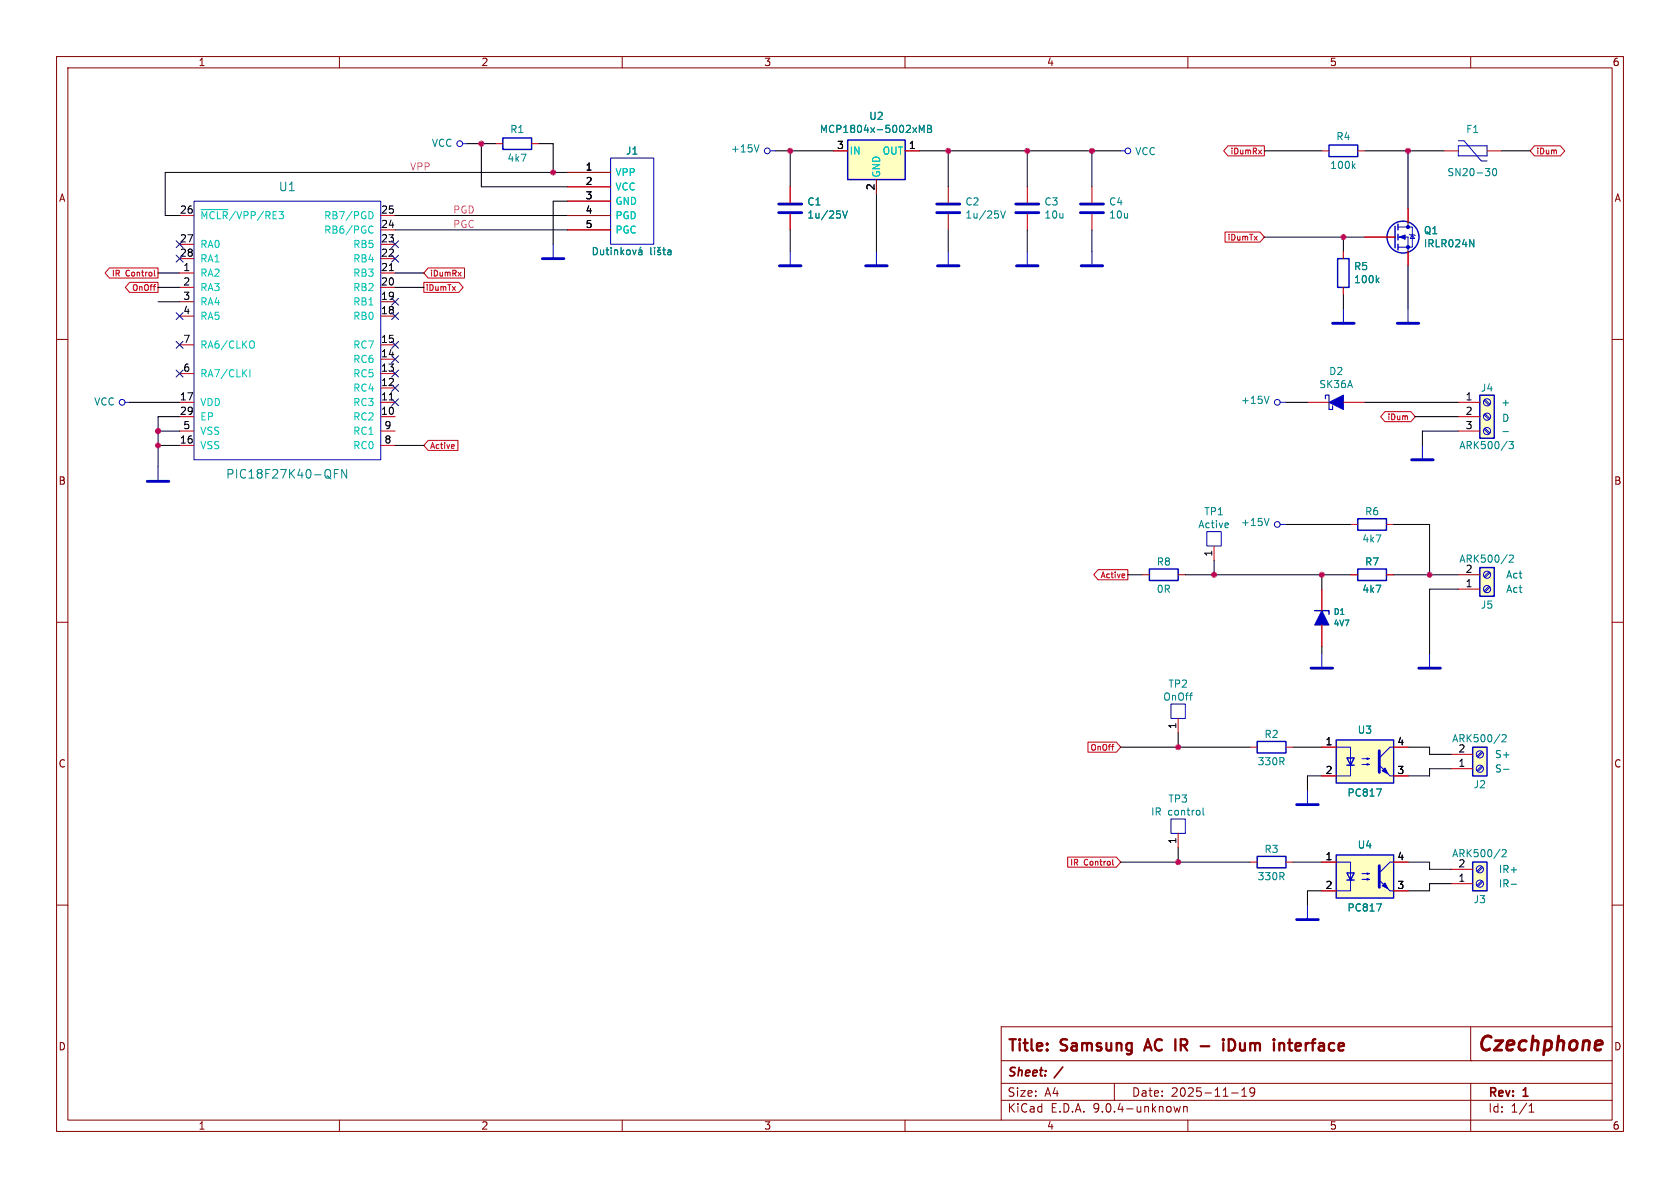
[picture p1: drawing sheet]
<svg xmlns="http://www.w3.org/2000/svg" width="297mm" height="210mm" viewBox="0 0 297 210" stroke-linecap="round" stroke-linejoin="round" font-family="sans-serif">
<g fill="none" stroke="#840000" stroke-width=".18">
<path d="M10 10h277v190h-277zM12 12h273v186h-273zM60 10v2M110 10v2M160 10v2M210 10v2M260 10v2M10 60h2M285 60h2M10 110h2M285 110h2M10 160h2"/>
<path d="M285 160h2M60 198v2M110 198v2M160 198v2M177 194.5h108M177 191.5h108M177 187.5h108M197 191.5v3M207.5 195.6l.3 1 .3-.7 .3 .7 .3-1M209.2 195.6v1M209.2 195.7l.3-.1 .3 .1 .1 .9M210 198v2"/>
<path d="M217.7 193.2h1.2M219.5 193.8h.9M219.5 192.7l.5-.4v1.5M221.8 192.9l-.3 .3h-.3l-.2-.3 .1-.5 .4-.1 .2 .1a.99 .99 0 0 1-.3 1.4h-.3M260 187.5h.1M260 181.5v6M260 191.5v8.5M270.3 196.6h.9M270.3 195.5l.4-.4v1.5M285 181.5h-108v16.5"/>
</g>
<path d="M202.5 185.1h.9M202.9 183.7l-.6 2M212.3 184.9h1.5M216.3 183.7v.2M216.3 184.4v1.3M216.3 183.7l-.1 .1 .1 .1M216.3 183.7l.1 .1-.1 .1M217.2 183.7a1.05 1.05 0 0 1 1.2 .7 1.05 1.05 0 0 1-.4 1.2l-.8 .1zM227.7 184.4h.8M228 183.7v1.7l.1 .2 .4 .1" fill="none" stroke="#840000" stroke-width=".4"/>
<path d="M283 184l.2 .1v.5l-1.2 .2" fill="none" stroke="#840000" stroke-width=".5"/>
<path d="M203.2 100.6h5.1v2h-5.1z" fill="none" stroke="#0000c2" stroke-width=".25"/>
<path d="M201.9 101.6h1.3M208.3 101.6h1.2" fill="none" stroke="#c20000" stroke-width=".18"/>
<path d="M154.9 44.5v2.5" fill="none" stroke="#0000c2" stroke-width=".18"/>
<path d="M153 47h3.8" fill="none" stroke="#0000c2" stroke-width=".51"/>
<path d="M149.9 24.8h10.1v7h-10.1z" fill="#ffffc2"/>
<g fill="none" stroke="#0000c2" stroke-width=".25">
<path d="M149.9 24.8h10.1v7h-10.1zM234.9 25.7h5.1v2h-5.1zM247.1 39.6v1M246.6 40v3.8M247.1 41.4v1M247.1 43.2v1M222.2 131.1h5.1v2h-5.1zM222.2 151.4h5.1v2h-5.1z"/>
<circle cx="248" cy="41.9" r="2.82"/>
</g>
<g fill="none" stroke="#c20000" stroke-width=".18">
<path d="M147.3 26.7h2.6M154.9 31.8v2.5M160 26.7h2.6M193 33v2.8M193 37.8v2.8M233.7 26.7h1.2M240 26.7h1.3M248.9 36.8v2.6M255.3 26.7h2.5M262.9 26.7h2.5M241.3 41.9h5.3M248.9 44.5v2.5"/>
<path d="M231.1 71.1h3.8M237.5 71.1h3.8M208.3 127v2.5M221 132.1h1.2M227.3 132.1h1.3M208.3 147.3v2.6M221 152.4h1.2M227.3 152.4h1.3"/>
</g>
<path d="M162.5 23.4v-1.3l.5 1 .4-1v1.3M164 22.1h.4l.2 .3-.2 .3 .2 .2 .1 .3-.2 .2h-.5zM164 22.7h.4M239.2 29.3l.4 .5M239.6 28.9l-.5 .5M262.6 29.8h.8l-.4 .5M263.3 30.3l.1 .2-.1 .5M264 29.9l.2-.1a.68 .68 0 0 1 .4 .6 .68 .68 0 0 1-.4 .7 .84 .84 0 0 1-.2-1.2zM259.8 42.4l.8 1.2v-1.2M224.4 70l-.5 1.3M212.7 142.8v1.1l.2 .2" fill="none" stroke="#008484" stroke-width=".18"/>
<g fill="none" stroke="#0000c2" stroke-width=".18">
<path d="M198.1 26.7h.8M248.9 39.4v.7M257.8 25.8h5.1v1.8h-5.1zM257.8 24.9h1l3.1 3.5h1M247.1 40.1h1.8M247.1 41.9h1.8v2.6M248.9 40.1h.8v3.6h-2.6M249.2 41.4l.1 .1h.8l.1 .2M249.7 41.5l.4 .7h-.8zM226.3 71.1h1M207 124.5h2.5v2.5h-2.5zM231.1 139.7v2.5"/>
<path d="M207 144.8h2.5v2.5h-2.5zM231.1 160v2.6"/>
<circle cx="199.4" cy="26.7" r=".51"/>
<circle cx="225.8" cy="71.1" r=".51"/>
</g>
<path d="M191 36.1h4.1M191 37.6h4.1M229.2 142.2h3.8M229.2 162.6h3.8" fill="none" stroke="#0000c2" stroke-width=".51"/>
<g fill="#0000c2" stroke="#0000c2" stroke-width=".18">
<path d="M247.4 41.9l1-.4v.8z"/>
<path d="M234.9 71.1l2.6-1.2v2.5z"/>
<circle cx="248.9" cy="40.1" r=".28"/>
<circle cx="248.9" cy="43.7" r=".28"/>
</g>
<path d="M234.3 70.5v-.6h.6v2.5h.7v-.6" fill="none" stroke="#0000c2" stroke-width=".2"/>
<path d="M236.2 151.1h10.2v7.7h-10.2z" fill="#ffffc2"/>
<path d="M236.2 151.1h10.2v7.7h-10.2zM238.1 154.3h1.3l-.6 1.3zM238.1 155.6h1.3" fill="none" stroke="#0000c2" stroke-width=".25"/>
<path d="M236.2 152.4h2.6v5.1h-2.6M240.8 154.4h1.3l-.4 .2v-.3l.4 .1M240.8 155.4h1.3l-.4 .2v-.3l.4 .1M245.7 157.5h.7M246.4 152.4h-.7l-1.9 1.9" fill="none" stroke="#0000c2" stroke-width=".18"/>
<path d="M243.8 153v3.8" fill="none" stroke="#0000c2" stroke-width=".51"/>
<g fill="#0000c2" stroke="#0000c2" stroke-width=".18">
<path d="M244.3 156.6l.6-.5 .5 1z"/>
<path d="M243.8 155.6l1.9 1.9z"/>
</g>
<path d="M233.7 152.4h2.5M233.7 157.5h2.5M246.4 152.4h2.5M246.4 157.5h2.5" fill="none" stroke="#c20000" stroke-width=".18"/>
<path d="M243.4 159.8h.8l-.5 1.2" fill="none" stroke="#008484" stroke-width=".18"/>
<path d="M260.3 152.4h2.6v5.1h-2.6z" fill="#ffffc2"/>
<path d="M260.3 152.4h2.6v5.1h-2.6z" fill="none" stroke="#0000c2" stroke-width=".25"/>
<g fill="none" stroke="#0000c2" stroke-width=".18">
<path d="M34.3 35.6h33v45.7h-33zM248.9 54.6v2.6M22.1 71.1h.8M251.5 78.7v2.6M27.9 82.6v2.5M262 155.7l-.9 .8M262 153.2l-.9 .8M262.1 155.9l-.8 .8M262.1 153.3l-.8 .9"/>
<circle cx="21.6" cy="71.1" r=".51"/>
<circle cx="261.6" cy="153.7" r=".63"/>
<circle cx="261.6" cy="156.2" r=".63"/>
</g>
<g fill="none" stroke="#c20000" stroke-width=".18">
<path d="M31.7 38.1h2.6M67.3 38.1h2.5M31.7 43.2h2.6M31.7 45.7h2.6M31.7 48.3h2.6M31.7 50.8h2.6M31.7 53.3h2.6M31.7 55.9h2.6M67.3 43.2h2.5M67.3 45.7h2.5M67.3 48.3h2.5M67.3 50.8h2.5"/>
<path d="M67.3 53.3h2.5M67.3 55.9h2.5M67.3 40.6h2.5M31.7 61h2.6M31.7 66h2.6M31.7 71.1h2.6M31.7 73.7h2.6M31.7 76.2h2.6M31.7 78.7h2.6M67.3 61h2.5M67.3 66h2.5M67.3 71.1h2.5"/>
<path d="M67.3 73.7h2.5M67.3 76.2h2.5M67.3 78.7h2.5M67.3 63.5h2.5M67.3 68.6h2.5M256.5 156.2h3.8M256.5 153.7h3.8"/>
</g>
<path d="M59.1 83.7h.5M59.8 83h-.7v1.5M61.3 83v1.5l-.9-1.5v1.5M265.6 150.3l.4-.1 .3 .3-.8 1h.8" fill="none" stroke="#008484" stroke-width=".18"/>
<path d="M247 57.2h3.8M26 85.1h3.8M249.6 81.3h3.8" fill="none" stroke="#0000c2" stroke-width=".51"/>
<path d="M35.5 37.1h4.8M65.2 37.4a.64 .64 0 0 1 .8 .6 .64 .64 0 0 1-.8 .7M65.4 40l.3-.1 .3 .2M66 41.1l-.3 .1h-.3M43.1 65.9l.5 .7M43.6 65.3l-.7 .8M44.2 65.3v1.3M44.4 60.3a.43 .43 0 0 1 .6 .4v.4a.43 .43 0 0 1-.6 .4" fill="none" stroke="#00c2c2" stroke-width=".18"/>
<path d="M68.8 47.8h.7M68.8 70.7h.7" fill="none" stroke="#000" stroke-width=".18"/>
<path d="M261.6 69.9h2.6v7.6h-2.6z" fill="#ffffc2"/>
<path d="M88.9 24.4h5.1v2h-5.1zM236.5 45.7h2v5.1h-2zM261.6 69.9h2.6v7.6h-2.6zM240 100.6h5.1v2h-5.1z" fill="none" stroke="#0000c2" stroke-width=".25"/>
<g fill="none" stroke="#0000c2" stroke-width=".18">
<path d="M81.8 25.4h.7M136.1 26.7h1.1M139.7 44.5v2.5M167.6 44.5v2.5M181.6 44.5v2.5M193 44.5v2.5M237.5 54.6v2.6M262.4 70.8l.8 .8M262.4 73.3l.8 .9M262.4 75.9l.8 .8M262.5 70.6l.9 .9M262.5 73.2l.9 .8"/>
<path d="M262.5 75.7l.9 .8M252.7 115.6v2.5"/>
<circle cx="81.3" cy="25.4" r=".51"/>
<circle cx="135.6" cy="26.7" r=".51"/>
<circle cx="262.9" cy="71.1" r=".63"/>
<circle cx="262.9" cy="76.2" r=".63"/>
<circle cx="262.9" cy="73.7" r=".63"/>
</g>
<g fill="none" stroke="#c20000" stroke-width=".18">
<path d="M87.6 25.4h1.3M94 25.4h1.2M139.7 33v2.8M139.7 37.8v2.8M167.6 33v2.8M167.6 37.8v2.8M181.6 33v2.8M181.6 37.8v2.8M237.5 44.5v1.2M237.5 50.8v1.3M257.8 71.1h3.8M257.8 73.7h3.8"/>
<path d="M257.8 76.2h3.8M238.8 101.6h1.2M245.1 101.6h1.3"/>
</g>
<path d="M134.2 25.6l-.4 1.3M149 37.3l.4 1.3 .4-1.3M176.9 37.3l.4 1.3 .4-1.3M243.4 49.5l.4 .5M243.8 49.1l-.5 .5M266.8 78h.7l-.4 .5 .4 .2v.5l-.2 .1-.5-.1" fill="none" stroke="#008484" stroke-width=".18"/>
<path d="M137.7 36.1h4M137.7 37.6h4M165.6 36.1h4.1M165.6 37.6h4.1M179.6 36.1h4M179.6 37.6h4M137.8 47h3.8M165.7 47h3.8M179.7 47h3.8M191.1 47h3.8M235.6 57.2h3.8M250.8 118.1h3.8" fill="none" stroke="#0000c2" stroke-width=".51"/>
<path d="M261.6 100.3h2.6v5.1h-2.6z" fill="#ffffc2"/>
<path d="M261.6 100.3h2.6v5.1h-2.6z" fill="none" stroke="#0000c2" stroke-width=".25"/>
<g fill="none" stroke="#0000c2" stroke-width=".18">
<path d="M107.9 27.9h7.7v15.3h-7.7zM97.8 43.2v2.5M263.2 103.6l-.8 .9M263.2 101.1l-.8 .8M263.4 103.8l-.9 .8M263.4 101.3l-.9 .8"/>
<circle cx="262.9" cy="101.6" r=".63"/>
<circle cx="262.9" cy="104.1" r=".63"/>
</g>
<path d="M100.3 30.5h7.6M100.3 33h7.6M100.3 35.6h7.6M100.3 38.1h7.6M100.3 40.6h7.6M257.8 104.1h3.8M257.8 101.6h3.8" fill="none" stroke="#c20000" stroke-width=".18"/>
<g fill="none" stroke="#008484" stroke-width=".18">
<path d="M104.9 43.8a.64 .64 0 0 1 .7 .6 .64 .64 0 0 1-.7 .6zM106.2 44.2v.8h.3l.2-.1M106.7 44.2v.8M107.1 44.2h.5M107.3 43.8v1l.3 .2M108 43.8v.1M108 44.2v.8M108.6 44.3l.2-.1h.3l.1 .8M108.6 44.2v.8M109.8 43.8v1.2M109.9 44.5l.4 .5M110.3 44.2l-.5 .5"/>
<path d="M110.8 44.3l.2-.1 .4 .1v.5l-.1 .2h-.3l-.2-.1zM111.9 44.2l.3 .8 .3-.8M112.9 44.2h.5l.1 .8M113.3 43.7l-.2 .2M113.5 44.5h-.4l-.2 .2 .2 .3h.4M115.1 43.8v1l.1 .2M115.7 43.8v.1M115.7 44.2v.8M116.3 43.7l.2 .2 .2-.2M116.7 44.2h-.3l-.1 .2v.1l.4 .2v.3h-.4M117.2 44.2h.5M117.4 43.8v1l.3 .2"/>
<path d="M118.1 44.2h.5v.8M118.6 44.5h-.4l-.2 .2 .2 .3h.4M266.8 98.2l.5-.1 .2 .4-.7 .9h.7"/>
</g>
<path d="M95.9 45.7h3.8" fill="none" stroke="#0000c2" stroke-width=".51"/>
<path d="M260.3 132.1h2.6v5.1h-2.6z" fill="#ffffc2"/>
<path d="M260.3 132.1h2.6v5.1h-2.6z" fill="none" stroke="#0000c2" stroke-width=".25"/>
<g fill="none" stroke="#0000c2" stroke-width=".18">
<path d="M262 135.4l-.9 .8M262 132.8l-.9 .9M262.1 135.6l-.8 .8M262.1 133l-.8 .9"/>
<circle cx="261.6" cy="135.9" r=".63"/>
<circle cx="261.6" cy="133.3" r=".63"/>
</g>
<path d="M256.5 135.9h3.8M256.5 133.4h3.8" fill="none" stroke="#c20000" stroke-width=".18"/>
<path d="M265.6 130l.4-.1 .3 .3-.8 .9h.8" fill="none" stroke="#008484" stroke-width=".18"/>
<path d="M236.2 130.8h10.2v7.6h-10.2z" fill="#ffffc2"/>
<path d="M240 91.7h5.1v2h-5.1zM232.4 108h2.5v.6M236.2 130.8h10.2v7.6h-10.2zM238.1 134h1.3l-.6 1.3zM238.1 135.3h1.3" fill="none" stroke="#0000c2" stroke-width=".25"/>
<g fill="none" stroke="#0000c2" stroke-width=".18">
<path d="M213.4 94h2.5v2.5h-2.5zM226.3 92.7h1M233.7 115.6v2.5M236.2 132.1h2.6v5.1h-2.6M240.8 134.1h1.3l-.4 .1v-.2l.4 .1M240.8 135.1h1.3l-.4 .2v-.3l.4 .1M245.7 137.2h.7M246.4 132.1h-.7l-1.9 1.9"/>
<circle cx="225.8" cy="92.7" r=".51"/>
</g>
<path d="M231.8 118.1h3.8M243.8 132.7v3.8" fill="none" stroke="#0000c2" stroke-width=".51"/>
<g fill="#0000c2" stroke="#0000c2" stroke-width=".18">
<path d="M244.3 136.3l.6-.5 .5 1z"/>
<path d="M243.8 135.3l1.9 1.9z"/>
<path d="M233.7 108l1.2 2.5h-2.5z"/>
</g>
<g fill="none" stroke="#c20000" stroke-width=".18">
<path d="M100.3 30.5h7.6M100.3 33h7.6M100.3 35.6h7.6M100.3 38.1h7.6M139.7 33v2.8M139.7 37.8v2.8M147.3 26.7h2.6M154.9 31.8v2.5M160 26.7h2.6M217.1 25.8h6.4v1.8h-6.4l-.8-.9zM222.5 26.5l.5 .7M223 26.5l-.5 .7"/>
<path d="M248.9 36.8v2.6M271.3 25.8h4.6l.7 .9-.7 .9h-4.6l-.8-.9zM19.3 47.4h8.6v1.7h-8.6l-.7-.8zM22.9 49.9h5v1.8h-5l-.7-.9zM27.1 50.7h.4M27.3 47.8v.8l.1 .2M27.4 50.3h.1M74.9 49.9h6.2l.8 .9-.8 .9h-6.2zM75.7 47.4h6.4v1.7h-6.4l-.8-.8zM81 48.1l.5 .7M81.5 48.1l-.5 .7M100.3 40.6h7.6"/>
<path d="M216.6 41h6.2l.7 .9-.7 .9h-6.2zM221.7 41.8l.6 .6M222.3 41.8l-.6 .6M237.5 44.5v1.2M237.5 50.8v1.3M241.3 41.9h5.3M248.9 44.5v2.5M75.7 77.9h5.3v1.7h-5.3l-.8-.9zM80.2 78.6l.1 .2-.5 .1M80.3 79.2l-.1 .1M244.8 72.8h4.6l.8 .9-.8 .8h-4.6l-.7-.8zM214.6 96.5v2.6"/>
<path d="M238.8 92.7h1.2M245.1 92.7h1.3M194.1 100.7h5.3v1.8h-5.3l-.7-.9zM198.7 101.5l.1 .2-.4 .1M198.8 102.1h-.1M233.7 104.1v3.9M233.7 110.5v3.8M238.8 101.6h1.2M245.1 101.6h1.3M192.3 131.2h5.1l.7 .9-.7 .9h-5.1zM196.5 131.9h.4M196.8 131.6h.1"/>
<path d="M233.7 132.1h2.5M233.7 137.2h2.5M246.4 132.1h2.5M246.4 137.2h2.5M188.8 151.5h8.6l.7 .9-.7 .9h-8.6zM196.7 151.9v.9l.2 .1M233.7 152.4h2.5M233.7 157.5h2.5M246.4 152.4h2.5M246.4 157.5h2.5"/>
</g>
<g fill="none" stroke="#008484" stroke-width=".18">
<path d="M149 37.3l.4 1.3 .4-1.3M162.5 23.4v-1.3l.5 1 .4-1v1.3M164 22.1h.4l.2 .3-.2 .3 .2 .2 .1 .3-.2 .2h-.5zM164 22.7h.4M104.9 43.8a.64 .64 0 0 1 .7 .6 .64 .64 0 0 1-.7 .6zM106.2 44.2v.8h.3l.2-.1M106.7 44.2v.8M107.1 44.2h.5M107.3 43.8v1l.3 .2M108 43.8v.1M108 44.2v.8M108.6 44.3l.2-.1h.3l.1 .8"/>
<path d="M108.6 44.2v.8M109.8 43.8v1.2M109.9 44.5l.4 .5M110.3 44.2l-.5 .5M110.8 44.3l.2-.1 .4 .1v.5l-.1 .2h-.3l-.2-.1zM111.9 44.2l.3 .8 .3-.8M112.9 44.2h.5l.1 .8M113.3 43.7l-.2 .2M113.5 44.5h-.4l-.2 .2 .2 .3h.4M115.1 43.8v1l.1 .2M115.7 43.8v.1M115.7 44.2v.8"/>
<path d="M116.3 43.7l.2 .2 .2-.2M116.7 44.2h-.3l-.1 .2v.1l.4 .2v.3h-.4M117.2 44.2h.5M117.4 43.8v1l.3 .2M118.1 44.2h.5v.8M118.6 44.5h-.4l-.2 .2 .2 .3h.4M243.4 49.5l.4 .5M243.8 49.1l-.5 .5M259.8 42.4l.8 1.2v-1.2M217.1 92.5l.1 .2-.6 .2M224.4 91.6l-.5 1.3M243.4 139.5h.8l-.5 1.2"/>
<path d="M243.4 159.8h.8l-.5 1.2"/>
</g>
<g fill="none" stroke="#000" stroke-width=".18">
<path d="M69.8 38.1h30.5M82.5 25.4h5.1M85.1 25.4v7.6h15.2M95.2 25.4h2.6v5.1M100.3 30.5h-71.1v7.6h2.5M100.3 35.6h-2.5v7.6M137.2 26.7h10.1M139.7 26.7v6.3M154.9 34.3v10.2M162.6 26.7h35.5M167.6 26.7v6.3M181.6 26.7v6.3"/>
<path d="M193 26.7v6.3M223.5 26.7h10.2M241.3 26.7h14M248.9 26.7v10.1M265.4 26.7h5.1M27.9 53.3h3.8M27.9 50.8h3.8M27.9 48.3h3.8M69.8 50.8h5.1M69.8 48.3h5.1M69.8 40.6h30.5M139.7 40.6v3.9"/>
<path d="M167.6 40.6v3.9M181.6 40.6v3.9M193 40.6v3.9M223.5 41.9h17.8M237.5 41.9v2.6M237.5 52.1v2.5M248.9 47v7.6M22.9 71.1h8.8M27.9 76.2h3.8M27.9 78.7h3.8M31.7 73.7h-3.8v8.9M69.8 78.7h5.1"/>
<path d="M227.3 71.1h3.8M241.3 71.1h16.5M250.2 73.7h7.6M257.8 76.2h-6.3v2.5M214.6 99.1v2.5M227.3 92.7h11.5M246.4 92.7h6.3v8.9M199.4 101.6h2.5M209.5 101.6h29.3M233.7 101.6v2.5M233.7 114.3v1.3M246.4 101.6h11.4"/>
<path d="M257.8 104.1h-5.1v11.5M198.1 132.1h22.9M208.3 129.5v2.6M228.6 132.1h5.1M233.7 137.2h-2.6v2.5M248.9 132.1h3.8v1.3h3.8M256.5 135.9h-3.8v1.3h-3.8M198.1 152.4h22.9M208.3 149.9v2.5M228.6 152.4h5.1M233.7 157.5h-2.6v2.5M248.9 152.4h3.8v1.3h3.8"/>
<path d="M256.5 156.2h-3.8v1.3h-3.8"/>
</g>
<g fill="none" stroke="#000084" stroke-width=".18">
<path d="M31.1 42.6l1.3 1.2M31.1 55.3l1.3 1.2M31.1 45.1l1.3 1.2M32.4 42.6l-1.3 1.2M32.4 55.3l-1.3 1.2M32.4 45.1l-1.3 1.2M69.2 42.6l1.3 1.2M69.2 55.3l1.3 1.2M69.2 45.1l1.3 1.2M69.2 52.7l1.3 1.2M70.5 42.6l-1.3 1.2M70.5 55.3l-1.3 1.2"/>
<path d="M70.5 45.1l-1.3 1.2M70.5 52.7l-1.3 1.2M31.1 60.4l1.3 1.2M31.1 65.4l1.3 1.2M32.4 60.4l-1.3 1.2M32.4 65.4l-1.3 1.2M69.2 70.5l1.3 1.2M69.2 68l1.3 1.2M69.2 60.4l1.3 1.2M69.2 65.4l1.3 1.2M69.2 62.9l1.3 1.2M70.5 70.5l-1.3 1.2"/>
<path d="M70.5 68l-1.3 1.2M70.5 60.4l-1.3 1.2M70.5 65.4l-1.3 1.2M70.5 62.9l-1.3 1.2"/>
</g>
<path d="M265.7 76.3h1M265.8 136h1M267.2 156.3h.9" fill="none" stroke="#00c200" stroke-width=".18"/>
<g fill="#c200c2" stroke="#c200c2" stroke-width=".18">
<circle cx="97.8" cy="30.5" r=".46"/>
<circle cx="85.1" cy="25.4" r=".46"/>
<circle cx="208.3" cy="152.4" r=".46"/>
<circle cx="208.3" cy="132.1" r=".46"/>
<circle cx="214.6" cy="101.6" r=".46"/>
<circle cx="193" cy="26.7" r=".46"/>
<circle cx="167.6" cy="26.7" r=".46"/>
<circle cx="139.7" cy="26.7" r=".46"/>
<circle cx="181.6" cy="26.7" r=".46"/>
<circle cx="27.9" cy="76.2" r=".46"/>
<circle cx="27.9" cy="78.7" r=".46"/>
<circle cx="248.9" cy="26.7" r=".46"/>
<circle cx="237.5" cy="41.9" r=".46"/>
<circle cx="252.7" cy="101.6" r=".46"/>
<circle cx="233.7" cy="101.6" r=".46"/>
</g>
<text font-size="3.5" fill="#840000" x="261" y="186.5">Czechphone</text>
<g font-size="2.8" fill="#840000">
<text x="178" y="186.4">Title:</text>
<text x="187.7" y="186.4">Samsung</text>
<text x="203.4" y="186.4">AC</text>
<text x="209.4" y="186.4">IR</text>
<text x="219.5" y="186.4">iDum</text>
<text x="229.3" y="186.4">interface</text>
</g>
<g font-size="2.1" fill="#008484">
<text x="49.2" y="34">U1</text>
<text x="39.9" y="84.8">PIC18F27K40-QFN</text>
</g>
<g font-size="2.1" fill="#840000">
<text x="178" y="190.7">Sheet:</text>
<text x="186.7" y="190.7">/</text>
<text x="178" y="196.9">KiCad</text>
<text x="178" y="194.1">Size:</text>
<text x="184.7" y="194.1">A4</text>
<text x="185.7" y="196.9">E.D.A.</text>
<text x="193.3" y="196.9">9.0.4-unknown</text>
<text x="200" y="194.1">Date:</text>
<text x="207" y="194.1">2025-11-19</text>
<text x="263" y="194.3">Rev:</text>
<text x="263" y="196.9">Id:</text>
<text x="267.1" y="196.9">1/1</text>
<text x="269.4" y="194.3">1</text>
</g>
<g font-size="1.8" fill="#840000">
<text x="35" y="11.9">1</text>
<text x="85" y="11.9">2</text>
<text x="135" y="11.9">3</text>
<text x="185" y="11.9">4</text>
<text x="235" y="11.9">5</text>
<text x="285" y="11.9">6</text>
<text x="10.3" y="35.9">A</text>
<text x="285.3" y="35.9">A</text>
<text x="10.3" y="85.9">B</text>
<text x="285.3" y="85.9">B</text>
<text x="10.3" y="135.9">C</text>
<text x="285.3" y="135.9">C</text>
<text x="10.3" y="185.9">D</text>
<text x="285.3" y="185.9">D</text>
<text x="35" y="199.9">1</text>
<text x="85" y="199.9">2</text>
<text x="135" y="199.9">3</text>
<text x="185" y="199.9">4</text>
<text x="235" y="199.9">5</text>
<text x="285" y="199.9">6</text>
</g>
<g font-size="1.8" fill="#008484">
<text x="90.1" y="23.7">R1</text>
<text x="144.8" y="23.7">MCP1804x-5002xMB</text>
<text x="153.6" y="21.4">U2</text>
<text x="259.1" y="23.7">F1</text>
<text x="76.2" y="26.2">VCC</text>
<text x="89.6" y="28.8">4k7</text>
<text x="110.6" y="27.5">J1</text>
<text x="129.1" y="27.2">+15V</text>
<text x="200.6" y="27.6">VCC</text>
<text x="236.1" y="25">R4</text>
<text x="235.1" y="30.1">100k</text>
<text x="255.8" y="31.3">SN20-30</text>
<text x="142.6" y="36.5">C1</text>
<text x="142.6" y="38.8">1u/25V</text>
<text x="170.6" y="36.5">C2</text>
<text x="170.6" y="38.8">1u/25V</text>
<text x="184.5" y="36.5">C3</text>
<text x="184.5" y="38.8">10u</text>
<text x="196" y="36.5">C4</text>
<text x="196" y="38.8">10u</text>
<text x="251.6" y="41.6">Q1</text>
<text x="239.3" y="48">R5</text>
<text x="251.6" y="43.9">IRLR024N</text>
<text x="239.3" y="50.3">100k</text>
<text x="16.6" y="71.9">VCC</text>
<text x="219.3" y="71.6">+15V</text>
<text x="233.1" y="68.8">SK36A</text>
<text x="234.9" y="66.5">D2</text>
<text x="261.7" y="69.4">J4</text>
<text x="257.9" y="79.6">ARK500/3</text>
<text x="211.7" y="93.6">Active</text>
<text x="212.8" y="91.3">TP1</text>
<text x="219.3" y="93.2">+15V</text>
<text x="241.2" y="91.3">R6</text>
<text x="204.4" y="100.2">R8</text>
<text x="240.7" y="96.1">4k7</text>
<text x="241.2" y="100.2">R7</text>
<text x="257.9" y="99.7">ARK500/2</text>
<text x="204.4" y="105">0R</text>
<text x="240.7" y="105">4k7</text>
<text x="261.7" y="107.8">J5</text>
<text x="205.5" y="124.1">OnOff</text>
<text x="206.5" y="121.8">TP2</text>
<text x="223.4" y="130.7">R2</text>
<text x="239.9" y="129.9">U3</text>
<text x="256.6" y="131.4">ARK500/2</text>
<text x="222.2" y="135.5">330R</text>
<text x="206.5" y="142.1">TP3</text>
<text x="238.1" y="141">PC817</text>
<text x="260.4" y="139.5">J2</text>
<text x="203.4" y="144.4">IR</text>
<text x="206.4" y="144.4">control</text>
<text x="222.2" y="155.8">330R</text>
<text x="223.4" y="151">R3</text>
<text x="239.9" y="150.2">U4</text>
<text x="256.6" y="151.7">ARK500/2</text>
<text x="238.1" y="161.3">PC817</text>
<text x="260.4" y="159.9">J3</text>
</g>
<g font-size="1.8">
<text x="147.9" y="26.4">3</text>
<text x="160.6" y="26.4">1</text>
<text x="154.7" y="33.7" transform="rotate(-90 154.7 33.7)">2</text>
<text x="31.7" y="37.8">26</text>
<text x="67.3" y="37.8">25</text>
<text x="67.3" y="40.4">24</text>
<text x="31.7" y="42.9">27</text>
<text x="31.7" y="45.5">28</text>
<text x="67.3" y="42.9">23</text>
<text x="67.3" y="45.5">22</text>
<text x="32.3" y="48">1</text>
<text x="32.3" y="50.5">2</text>
<text x="32.3" y="53.1">3</text>
<text x="67.3" y="48">21</text>
<text x="67.3" y="50.5">20</text>
<text x="67.3" y="53.1">19</text>
<text x="32.3" y="55.6">4</text>
<text x="67.3" y="55.6">18</text>
<text x="32.3" y="60.7">7</text>
<text x="32.3" y="65.8">6</text>
<text x="67.3" y="60.7">15</text>
<text x="67.3" y="63.2">14</text>
<text x="67.3" y="65.8">13</text>
<text x="31.7" y="70.9">17</text>
<text x="67.3" y="68.3">12</text>
<text x="67.3" y="70.9">11</text>
<text x="259" y="70.9">1</text>
<text x="31.7" y="73.4">29</text>
<text x="32.3" y="75.9">5</text>
<text x="67.3" y="73.4">10</text>
<text x="67.9" y="75.9">9</text>
<text x="259" y="73.4">2</text>
<text x="259" y="75.9">3</text>
<text x="31.7" y="78.5">16</text>
<text x="67.9" y="78.5">8</text>
<text x="259" y="101.3">2</text>
<text x="259" y="103.9">1</text>
<text x="234.2" y="131.8">1</text>
<text x="246.9" y="131.8">4</text>
<text x="234.2" y="136.9">2</text>
<text x="246.9" y="136.9">3</text>
<text x="257.7" y="135.6">1</text>
<text x="257.7" y="133.1">2</text>
<text x="234.2" y="152.1">1</text>
<text x="246.9" y="152.1">4</text>
<text x="257.7" y="156">1</text>
<text x="257.7" y="153.4">2</text>
<text x="234.2" y="157.2">2</text>
<text x="246.9" y="157.2">3</text>
</g>
<g font-size="1.8" fill="#00c2c2">
<text x="150.1" y="27.5">IN</text>
<text x="155.9" y="27.5">OUT</text>
<text x="155.8" y="31.5" transform="rotate(-90 155.8 31.5)">GND</text>
<text x="35.3" y="39">~{MCLR}/VPP/RE3</text>
<text x="57.2" y="39">RB7/PGD</text>
<text x="57.2" y="41.5">RB6/PGC</text>
<text x="35.3" y="44">RA0</text>
<text x="35.3" y="46.6">RA1</text>
<text x="62.3" y="44">RB5</text>
<text x="62.3" y="46.6">RB4</text>
<text x="35.3" y="49.1">RA2</text>
<text x="35.3" y="51.7">RA3</text>
<text x="62.3" y="49.1">RB3</text>
<text x="62.3" y="51.7">RB2</text>
<text x="35.3" y="54.2">RA4</text>
<text x="35.3" y="56.7">RA5</text>
<text x="62.3" y="54.2">RB1</text>
<text x="62.3" y="56.7">RB0</text>
<text x="35.3" y="61.8">RA6/CLKO</text>
<text x="62.3" y="61.8">RC7</text>
<text x="62.3" y="64.4">RC6</text>
<text x="35.3" y="66.9">RA7/CLKI</text>
<text x="35.3" y="72">VDD</text>
<text x="62.3" y="66.9">RC5</text>
<text x="62.3" y="69.4">RC4</text>
<text x="62.3" y="72">RC3</text>
<text x="35.3" y="74.5">EP</text>
<text x="35.3" y="77.1">VSS</text>
<text x="62.3" y="74.5">RC2</text>
<text x="62.3" y="77.1">RC1</text>
<text x="35.3" y="79.6">VSS</text>
<text x="62.3" y="79.6">RC0</text>
</g>
<g font-size="1.8" fill="#f0f">
<text x="72.4" y="30.2">VPP</text>
<text x="80" y="40.4">PGC</text>
<text x="80" y="37.8">PGD</text>
</g>
<g font-size="1.8" fill="#00c200">
<text x="265.3" y="72">+</text>
<text x="265.5" y="74.8">D</text>
<text x="266.2" y="105">Act</text>
<text x="266.2" y="102.5">Act</text>
<text x="264.2" y="134.2">S+</text>
<text x="264.2" y="136.8">S-</text>
<text x="264.9" y="154.5">IR+</text>
<text x="264.9" y="157.1">IR-</text>
</g>
<g font-size="1.7">
<text x="103.4" y="30.2">1</text>
<text x="103.4" y="32.8">2</text>
<text x="103.4" y="35.3">3</text>
<text x="103.4" y="37.8">4</text>
<text x="103.4" y="40.4">5</text>
<text x="214.4" y="98.5" transform="rotate(-90 214.4 98.5)">1</text>
<text x="208" y="129" transform="rotate(-90 208 129)">1</text>
<text x="208" y="149.3" transform="rotate(-90 208 149.3)">1</text>
</g>
<g font-size="1.7" fill="#00c2c2">
<text x="108.7" y="31.3">VPP</text>
<text x="108.7" y="33.9">VCC</text>
<text x="108.7" y="36.4">GND</text>
<text x="108.7" y="39">PGD</text>
<text x="108.7" y="41.5">PGC</text>
</g>
<g font-size="1.4" fill="#c20000">
<text x="217.4" y="27.5">iDumRx</text>
<text x="271.5" y="27.5">iDum</text>
<text x="216.9" y="42.7">iDumTx</text>
<text x="19.6" y="49.1">IR</text>
<text x="22.2" y="49.1">Control</text>
<text x="23.2" y="51.6">OnOff</text>
<text x="75.2" y="51.6">iDumTx</text>
<text x="75.9" y="49.1">iDumRx</text>
<text x="245.1" y="74.5">iDum</text>
<text x="75.9" y="79.5">Active</text>
<text x="194.4" y="102.4">Active</text>
<text x="192.6" y="132.9">OnOff</text>
<text x="189.1" y="153.2">IR</text>
<text x="191.6" y="153.2">Control</text>
</g>
<g font-size="1.4" fill="#008484">
<text x="235.7" y="110.9">4V7</text>
<text x="235.7" y="108.9">D1</text>
</g>
</svg>
